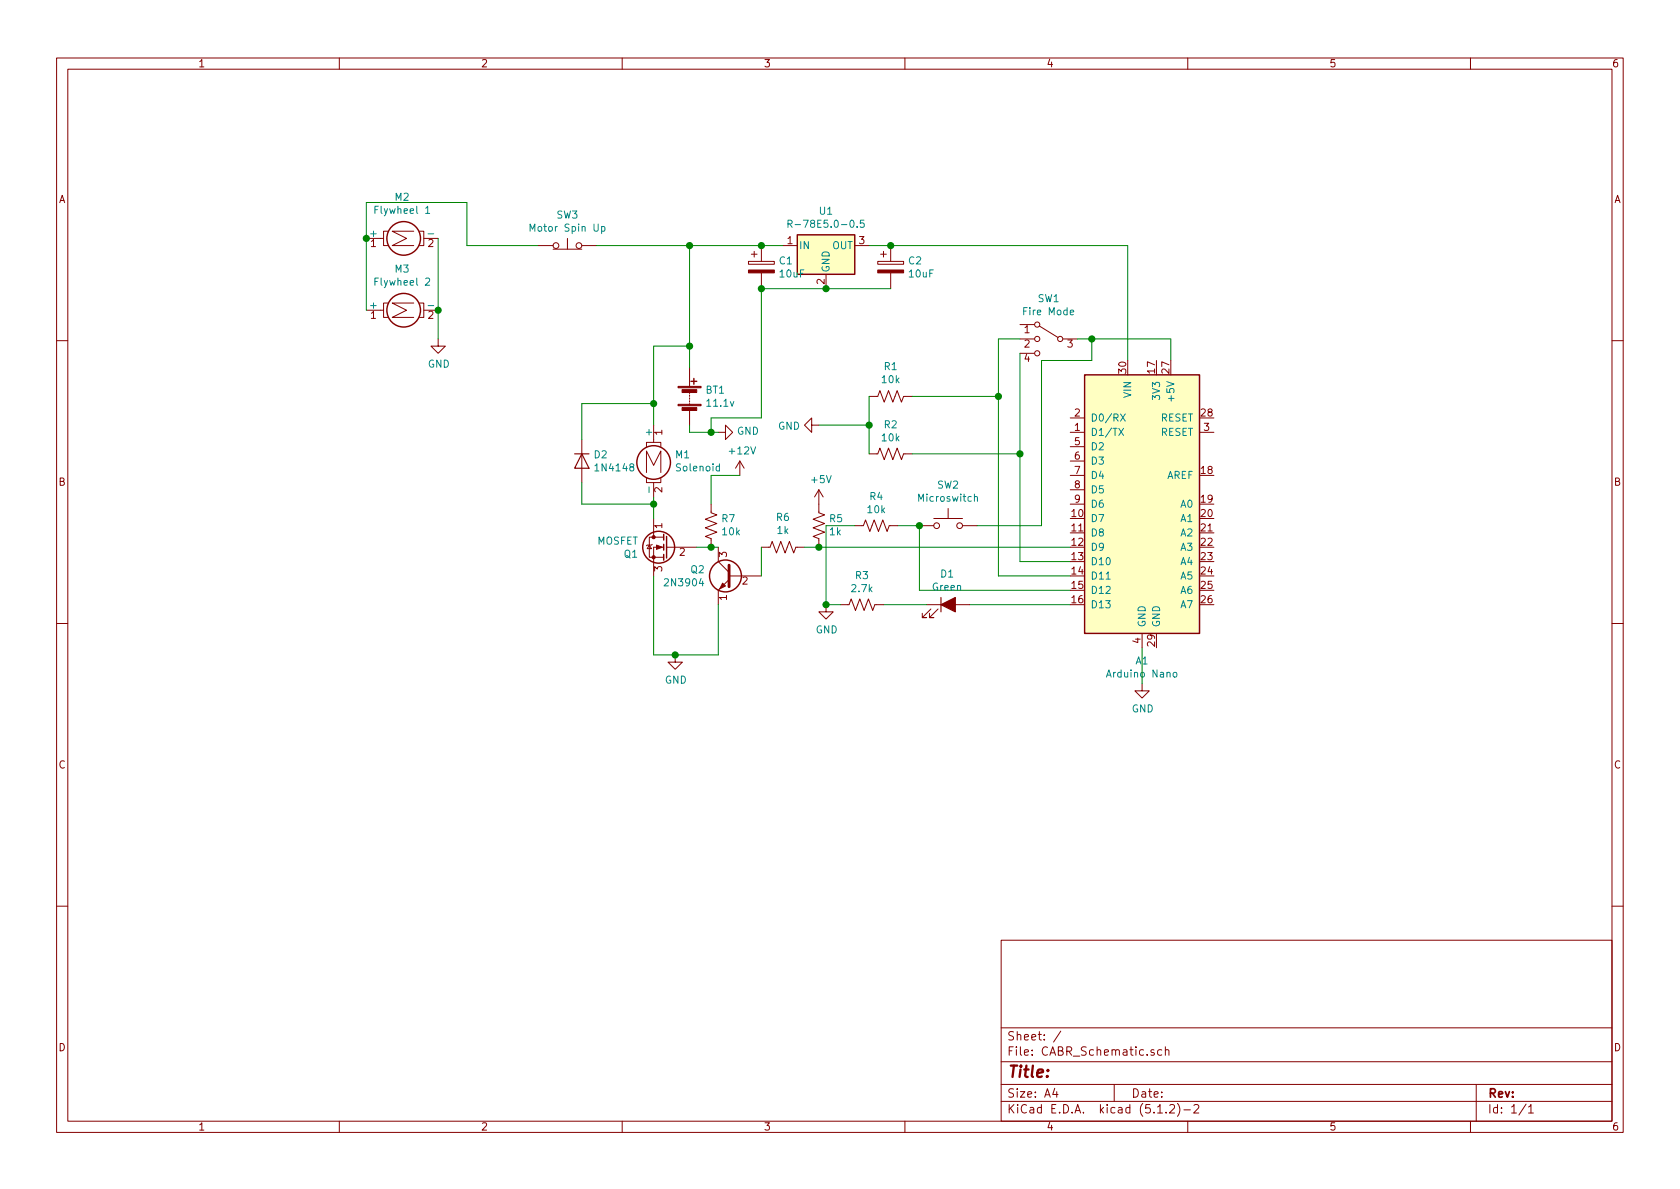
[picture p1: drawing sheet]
<svg xmlns="http://www.w3.org/2000/svg" width="297mm" height="210mm" viewBox="0 0 297 210" stroke-linecap="round" stroke-linejoin="round" font-family="sans-serif">
<g fill="none" stroke="#840000" stroke-width=".18">
<path d="M10 10.3h277v189.9h-277zM12 12.2h273v186.1h-273zM60 10.3v1.9M110 10.3v1.9M160 10.3v1.9M210 10.3v1.9M260 10.3v1.9M64.8 54.9h3M64.8 42.2h3M68.6 53.6h-.8v2.5h.8M68.6 40.9h-.8v2.5h.8M73.2 53.6h-3.9l2.6 1.3-2.6 1.2h3.9"/>
<path d="M73.2 40.9h-3.9l2.6 1.3-2.6 1.2h3.9M74.2 53.6h.7v2.5h-.7M74.2 40.9h.7v2.5h-.7M74.9 54.9h2.6M74.9 42.2h2.6M77.5 59.9v1.3h1.2l-1.2 1.3-1.3-1.3h1.3M95.2 43.4h2.6M97.8 44.1h5.1M100.3 42.2v1.9M102.9 43.4h2.5M132.3 46.2h4.6v.5h-4.6zM132.8 45h1.1"/>
<path d="M133.3 44.4v1.1M134.6 43.4v2.8M134.6 48.3v2.7M138.4 43.4h2.6M146 48.5v2.5M151.1 43.4h2.6M155.2 46.2h4.6v.5h-4.6zM155.7 45h1M156.2 44.4v1.1M157.5 43.4v2.8M157.5 48.3v2.7M180.3 57.4h2.6"/>
<path d="M180.3 59.9h2.6M183.8 57.7l3.3 2M188 59.9h2.5M10 60.2h2M102.9 77.7v7.6M114.3 79v-.8h2.5v.8M115.6 75.2v3M121.9 65v3.3M121.9 69.3v.3M121.9 69.8v.3M121.9 70.4v.2M121.9 70.9v.2"/>
<path d="M121.9 71.4v.2M121.9 72.6v2.6M127 76.4h1.3v-1.2l1.2 1.2-1.2 1.3v-1.3M143.5 75.2v-1.3l-1.3 1.3 1.3 1.2v-1.2h1.3M153.7 70.1h1.5l.4-1 .7 2 .8-2 .8 2 .7-2 .8 2 .4-1h1.5M180.3 62.5h2.6M189.2 76.4h2.6M189.2 73.9h2.6M189.2 79h2.6M212.1 76.4h2.5M285 60.2h2M114.3 84.6v.7h2.5v-.7"/>
<path d="M114.3 83.6v-3.8l1.3 2.5 1.2-2.5v3.8M114.8 96.4l.4 .6h-.8zM115.3 96.3l-.1 .1h-.8l-.1 .1M115.6 95h-.8v3.5h2.5M115.6 85.3v2.6M115.6 91.7v3.3M115.6 95h1.7M117.3 96.8h-1.7v5M117.9 96.8h.2M118.1 96.8h5.1M125.7 89.1v1.6l1 .4-2 .7 2 .8-2 .7 2 .8-2 .8 1 .3v1.6M127 96.8v2.5l1.9 1.9"/>
<path d="M130.8 81.5l-.8 1.3M130.8 81.5v2.6M130.8 81.5l.8 1.3M134.6 96.8h1.5l.4-1 .8 2 .7-2 .8 2 .8-2 .7 2 .4-1h1.5M144.8 86.6v4.1l1 .4-2 .7 2 .8-2 .7 2 .8-2 .8 1 .3v1.6M144.8 86.6l-.8 1.3M144.8 86.6l.7 1.3M151.1 93h1.6l.3-1.1 .8 2.1 .8-2.1 .7 2.1 .8-2.1 .7 2.1 .4-1h1.5M153.7 80.3h1.5l.4-1.1 .7 2.1 .8-2.1 .8 2.1 .7-2.1 .8 2.1 .4-1h1.5M162.6 93h2.5M165.1 91.7h5.1M167.6 89.9v1.8"/>
<path d="M170.2 93h2.5M189.2 81.5h2.6M189.2 84.1h2.6M189.2 86.6h2.6M189.2 89.1h2.6M10 110.3h2M119.4 115.8v1.3h1.2l-1.2 1.3-1.3-1.3h1.3M128.9 102.5l-1.9 1.9v2.5M128.9 101.8h5.7M146 106.9v1.3h1.3l-1.3 1.3-1.2-1.3h1.2M148.6 106.9h1.5l.4-1 .8 2 .7-2 .8 2 .7-2 .8 2 .4-1h1.5M163.8 106.9h7.6"/>
<path d="M164.6 107.7l-1.5 1.5h.7h-.7v-.7M165.9 107.7l-1.6 1.5h.8h-.8v-.7M201.9 112v2.5M285 110.3h2M201.9 120.9v1.3h1.3l-1.3 1.2-1.2-1.2h1.2M10 160.2h2M177 166.3h108v32h-108zM285 160.2h2M60 198.3v1.9M110 198.3v1.9M160 198.3v1.9M177 194.8h108"/>
<path d="M177 191.8h108M177 187.8h108M177 181.8h108M186.5 192.5l-.4 1h1M186.8 193v1M187.6 182.3l-1.3 2M197 191.8v3M204 185.7l-.3-.1-.2 .2 .1 .2 .4 .2v.3h-.5M204.7 196.8h.8M205.4 185.7l-.4-.1-.3 .3v.6l.3 .1 .4-.1M206 185.7l.2-.1 .4 .1 .1 .9M206 185.1v1.5"/>
<path d="M206.2 196.7v.1M206.8 195.5l.2-.2h.4l.2 .2 .1 .3-.1 .2-.8 .8h.9M208.2 195.1a1.71 1.71 0 0 1 0 2.3M209.3 196.3h1.2M210 198.3v1.9M211.1 195.5l.2-.2h.4l.3 .5-1 1h1M260 198.3v1.9M261 191.8v6.5M269.8 195.2l-1.2 2M270.3 195.8l.4-.5v1.5M270.3 196.8h.8"/>
<circle cx="98.3" cy="43.4" r=".51"/>
<circle cx="102.4" cy="43.4" r=".51"/>
<circle cx="183.4" cy="59.9" r=".46"/>
<circle cx="183.4" cy="57.4" r=".46"/>
<circle cx="187.5" cy="59.9" r=".46"/>
<circle cx="183.4" cy="62.5" r=".46"/>
<circle cx="165.6" cy="93" r=".51"/>
<circle cx="169.7" cy="93" r=".51"/>
</g>
<g fill="#840000" stroke="#840000" stroke-width=".18">
<path d="M119.9 71.5h4.1v.2h-4.1z"/>
<path d="M119.9 68.3h4.1v.3h-4.1z"/>
<path d="M120.6 72.1h2.6v.5h-2.6z"/>
<path d="M120.6 68.9h2.6v.5h-2.6z"/>
<path d="M155.2 47.7h4.6v.6h-4.6z"/>
<path d="M132.3 47.7h4.6v.6h-4.6z"/>
<path d="M116.1 96.4l1 .4-1 .3z"/>
<path d="M127.8 103.1l.5 .5-1 .5z"/>
<circle cx="115.6" cy="98.5" r=".28"/>
<circle cx="115.6" cy="95" r=".28"/>
</g>
<g fill="none" stroke="#840000" stroke-width=".25">
<path d="M141 41.5h10.1v7h-10.1zM122.2 67.4h1M122.7 66.9v1M191.8 66.3h20.3v45.7h-20.3zM117.3 94.5v1M117.3 96.3v1M117.3 98v1.1M117.9 94.9v3.8"/>
<circle cx="71.4" cy="42.2" r="2.97"/>
<circle cx="71.4" cy="54.9" r="2.97"/>
<circle cx="115.6" cy="81.8" r="2.97"/>
<circle cx="116.5" cy="96.8" r="2.82"/>
<circle cx="128.3" cy="101.8" r="2.82"/>
</g>
<g fill="#ffffc2" stroke="#ffffc2" stroke-width=".18">
<path d="M141 41.5h10.1v7h-10.1z"/>
<path d="M191.8 66.3h20.3v45.7h-20.3z"/>
</g>
<g fill="none" stroke="#008484" stroke-width=".18">
<path d="M75.3 36.8l.3-.3v1.2M75.3 37.7h.7M139.3 39.6l.6-.1 .2-.1-.1-.3-.2-.2h-.5v1.3M139.6 39.6l.5 .6M152.8 38.9h-.7v.6l.2-.1 .5 .1v.6l-.2 .1-.5-.1M75.3 49.3l.4-.1 .3 .3-.1 .2-.7 .7h.8M93.7 40.9v-1.3l.5 .9 .4-.9v1.3M106.4 40.1h.3l.3 .2-.1 .5h-.5M106.4 40.1v1.2M189.2 55.2l.6-.1v-.2l-.4-.1-.2 .2 .1 .6h.5M197.8 75.7l.9 1.3M198.1 73.2l.9 1.3"/>
<path d="M198.7 75.7l-.9 1.3M199 73.2l-.9 1.3M127.2 82.5l-.4-.1-.2 .3 .1 .5h.5M127.2 82v1.3M172.3 87.9l.2-.1 .3 .1v.7M172.3 87.4v1.2M207.5 118.9h.3l.2 .1v.7h-.3l-.3-.2z"/>
</g>
<g fill="none" stroke="#008400" stroke-width=".18">
<path d="M77.5 42.2v17.7M95.2 43.4h-12.7v-7.6h-17.7v19.1M105.4 43.4h33M121.9 43.4v21.6M153.7 43.4h45.7v20.3M157.5 51h-22.9v22.9h-8.9v2.5M180.3 59.9h-3.8v41.9h12.7M190.5 59.9h16.5v3.8M193 59.9v3.8h-8.9v29.3h-11.4M115.6 71.4h-12.7v6.3M121.9 75.2v1.2h5.1M121.9 61.2h-6.3v14"/>
<path d="M144.8 75.2h8.9M153.7 70.1v10.2M161.3 70.1h15.2M180.3 62.5v36.8h8.9M102.9 85.3v3.8h12.7M115.6 87.9v3.8M123.2 96.8h3.8M130.8 84.1h-5.1v5M134.6 96.8v5M142.2 96.8h47M151.1 93h-5.1v13.9h2.6M158.7 93h3.9v11.4h26.6"/>
<path d="M161.3 80.3h19M115.6 101.8v14h11.4v-8.9M156.2 106.9h7.6M171.4 106.9h17.8M201.9 114.5v6.4"/>
</g>
<g fill="#008400" stroke="#008400" stroke-width=".25">
<circle cx="146.1" cy="51" r=".51"/>
<circle cx="134.6" cy="43.4" r=".51"/>
<circle cx="157.5" cy="43.4" r=".51"/>
<circle cx="176.5" cy="70.1" r=".51"/>
<circle cx="180.3" cy="80.3" r=".51"/>
<circle cx="153.7" cy="75.2" r=".51"/>
<circle cx="162.6" cy="93" r=".51"/>
<circle cx="193" cy="59.9" r=".51"/>
<circle cx="121.9" cy="61.2" r=".51"/>
<circle cx="64.8" cy="42.2" r=".51"/>
<circle cx="121.9" cy="43.4" r=".51"/>
<circle cx="77.5" cy="54.9" r=".51"/>
<circle cx="146.1" cy="106.9" r=".51"/>
<circle cx="134.6" cy="51" r=".51"/>
<circle cx="125.7" cy="76.4" r=".51"/>
<circle cx="119.4" cy="115.8" r=".51"/>
<circle cx="125.7" cy="96.8" r=".51"/>
<circle cx="144.8" cy="96.8" r=".51"/>
<circle cx="115.6" cy="71.4" r=".51"/>
<circle cx="115.6" cy="89.1" r=".51"/>
</g>
<path d="M101.6 80.3h2.5M102.9 80.3l1.2 2.5h-2.5zM166.4 105.7v2.5" fill="none" stroke="#840000" stroke-width=".2"/>
<path d="M166.4 106.9l2.5-1.2v2.5z" fill="#840000" stroke="#840000" stroke-width=".2"/>
<path d="M128.9 99.9v3.9" fill="none" stroke="#840000" stroke-width=".51"/>
<text font-size="2.8" fill="#840000" x="178" y="190.5">Title:</text>
<g font-size="2.1" fill="#840000">
<text x="178" y="184">Sheet: /</text>
<text x="178" y="186.7">File: CABR_Schematic.sch</text>
<text x="178" y="196.9">KiCad E.D.A. kicad (5.1.2)-2</text>
<text x="178" y="194.1">Size: A4</text>
<text x="200" y="194.1">Date:</text>
<text x="263" y="194.1">Rev:</text>
<text x="263" y="196.9">Id: 1/1</text>
</g>
<g font-size="1.8" fill="#840000">
<text x="35" y="11.9">1</text>
<text x="85" y="11.9">2</text>
<text x="135" y="11.9">3</text>
<text x="185" y="11.9">4</text>
<text x="235" y="11.9">5</text>
<text x="285" y="11.9">6</text>
<text x="10.4" y="35.9">A</text>
<text x="285.4" y="35.9">A</text>
<text x="65.6" y="43.7">1</text>
<text x="75.7" y="43.7">2</text>
<text x="139.2" y="43.2">1</text>
<text x="151.9" y="43.2">3</text>
<text x="145.8" y="50.3" transform="rotate(-90 145.8 50.3)">2</text>
<text x="65.6" y="56.4">1</text>
<text x="75.7" y="56.4">2</text>
<text x="181.1" y="58.9">1</text>
<text x="181.1" y="61.5">2</text>
<text x="181.1" y="64">4</text>
<text x="188.7" y="61.5">3</text>
<text x="199.1" y="66" transform="rotate(-90 199.1 66)">30</text>
<text x="204.2" y="66" transform="rotate(-90 204.2 66)">17</text>
<text x="206.8" y="66" transform="rotate(-90 206.8 66)">27</text>
<text x="117.1" y="76.9" transform="rotate(-90 117.1 76.9)">1</text>
<text x="190" y="76.2">1</text>
<text x="190" y="73.7">2</text>
<text x="212.4" y="73.7">28</text>
<text x="212.9" y="76.2">3</text>
<text x="190" y="78.7">5</text>
<text x="190" y="81.3">6</text>
<text x="190" y="83.8">7</text>
<text x="212.4" y="83.8">18</text>
<text x="10.4" y="85.9">B</text>
<text x="117.1" y="87.1" transform="rotate(-90 117.1 87.1)">2</text>
<text x="190" y="86.4">8</text>
<text x="190" y="88.9">9</text>
<text x="212.4" y="88.9">19</text>
<text x="285.4" y="85.9">B</text>
<text x="117.1" y="93.4" transform="rotate(-90 117.1 93.4)">1</text>
<text x="189.5" y="91.4">10</text>
<text x="189.5" y="94">11</text>
<text x="212.4" y="91.4">20</text>
<text x="212.4" y="94">21</text>
<text x="117.1" y="101.1" transform="rotate(-90 117.1 101.1)">3</text>
<text x="120.2" y="98.3">2</text>
<text x="128.5" y="98.5" transform="rotate(-90 128.5 98.5)">3</text>
<text x="189.5" y="96.5">12</text>
<text x="189.5" y="99.1">13</text>
<text x="189.5" y="101.6">14</text>
<text x="212.4" y="96.5">22</text>
<text x="212.4" y="99.1">23</text>
<text x="212.4" y="101.6">24</text>
<text x="128.5" y="106.1" transform="rotate(-90 128.5 106.1)">1</text>
<text x="131.3" y="103.4">2</text>
<text x="189.5" y="104.1">15</text>
<text x="189.5" y="106.7">16</text>
<text x="212.4" y="104.1">25</text>
<text x="212.4" y="106.7">26</text>
<text x="201.7" y="113.8" transform="rotate(-90 201.7 113.8)">4</text>
<text x="204.2" y="114.2" transform="rotate(-90 204.2 114.2)">29</text>
<text x="10.4" y="135.9">C</text>
<text x="285.4" y="135.9">C</text>
<text x="10.4" y="185.9">D</text>
<text x="285.4" y="185.9">D</text>
<text x="35" y="199.9">1</text>
<text x="85" y="199.9">2</text>
<text x="135" y="199.9">3</text>
<text x="185" y="199.9">4</text>
<text x="235" y="199.9">5</text>
<text x="285" y="199.9">6</text>
</g>
<g font-size="1.8" fill="#008484">
<text x="69.9" y="35.5">M2</text>
<text x="65.5" y="41.9">+</text>
<text x="66.6" y="37.8">Flywheel 1</text>
<text x="75.9" y="41.9">-</text>
<text x="94.3" y="41">Motor Spin Up</text>
<text x="98.4" y="38.7">SW3</text>
<text x="140.8" y="40.3">R-78E5.0-0.5</text>
<text x="144.9" y="38">U1</text>
<text x="137.8" y="46.8">C1</text>
<text x="141.2" y="44.1">IN</text>
<text x="147.1" y="44.1">OUT</text>
<text x="160.7" y="46.8">C2</text>
<text x="66.6" y="50.5">Flywheel 2</text>
<text x="69.9" y="48.2">M3</text>
<text x="137.9" y="49.1">10uF</text>
<text x="146.7" y="48.3" transform="rotate(-90 146.7 48.3)">GND</text>
<text x="160.8" y="49.1">10uF</text>
<text x="183.5" y="53.4">SW1</text>
<text x="65.5" y="54.6">+</text>
<text x="75.9" y="54.6">-</text>
<text x="181.2" y="55.7">Fire Mode</text>
<text x="75.6" y="65">GND</text>
<text x="156.4" y="65.5">R1</text>
<text x="124.8" y="69.6">BT1</text>
<text x="125.1" y="71.9">11.1v</text>
<text x="156" y="67.8">10k</text>
<text x="200" y="70.3" transform="rotate(-90 200 70.3)">VIN</text>
<text x="205.1" y="70.5" transform="rotate(-90 205.1 70.5)">3V3</text>
<text x="207.6" y="70.5" transform="rotate(-90 207.6 70.5)">+5V</text>
<text x="115.3" y="77" transform="rotate(-90 115.3 77)">+</text>
<text x="130.3" y="76.9">GND</text>
<text x="137.6" y="76">GND</text>
<text x="156.4" y="75.7">R2</text>
<text x="192.8" y="77.1">D1/TX</text>
<text x="192.8" y="74.5">D0/RX</text>
<text x="205.2" y="74.5">RESET</text>
<text x="205.2" y="77.1">RESET</text>
<text x="105.1" y="81">D2</text>
<text x="105.5" y="83.4">1N4148</text>
<text x="119.5" y="81">M1</text>
<text x="119.7" y="83.4">Solenoid</text>
<text x="129.1" y="80.4">+12V</text>
<text x="156" y="78">10k</text>
<text x="192.8" y="79.6">D2</text>
<text x="192.8" y="82.2">D3</text>
<text x="115.3" y="86.9" transform="rotate(-90 115.3 86.9)">-</text>
<text x="143.6" y="85.4">+5V</text>
<text x="153.8" y="88.4">R4</text>
<text x="162.5" y="88.7">Microswitch</text>
<text x="165.7" y="86.4">SW2</text>
<text x="192.8" y="84.7">D4</text>
<text x="192.8" y="87.2">D5</text>
<text x="192.8" y="89.8">D6</text>
<text x="206.2" y="84.7">AREF</text>
<text x="208.8" y="89.8">A0</text>
<text x="127.7" y="92.3">R7</text>
<text x="127.8" y="94.7">10k</text>
<text x="137.3" y="92.1">R6</text>
<text x="137.5" y="94.4">1k</text>
<text x="146.7" y="92.3">R5</text>
<text x="146.7" y="94.7">1k</text>
<text x="153.5" y="90.7">10k</text>
<text x="192.8" y="92.3">D7</text>
<text x="192.8" y="94.9">D8</text>
<text x="208.8" y="92.3">A1</text>
<text x="208.8" y="94.9">A2</text>
<text x="105.5" y="96.3">MOSFET</text>
<text x="110.4" y="98.6">Q1</text>
<text x="122.2" y="101.4">Q2</text>
<text x="192.8" y="97.4">D9</text>
<text x="192.8" y="99.9">D10</text>
<text x="208.8" y="97.4">A3</text>
<text x="208.8" y="99.9">A4</text>
<text x="117.8" y="103.7">2N3904</text>
<text x="150.7" y="104.7">2.7k</text>
<text x="151.3" y="102.4">R3</text>
<text x="164.9" y="104.4">Green</text>
<text x="166.3" y="102.1">D1</text>
<text x="192.8" y="102.5">D11</text>
<text x="192.8" y="105">D12</text>
<text x="192.8" y="107.6">D13</text>
<text x="208.8" y="102.5">A5</text>
<text x="208.8" y="105">A6</text>
<text x="208.8" y="107.6">A7</text>
<text x="144.2" y="112">GND</text>
<text x="202.6" y="111" transform="rotate(-90 202.6 111)">GND</text>
<text x="205.1" y="111" transform="rotate(-90 205.1 111)">GND</text>
<text x="196.1" y="119.8">Arduino Nano</text>
<text x="200.8" y="117.5">A1</text>
<text x="117.6" y="120.9">GND</text>
<text x="200.1" y="126">GND</text>
</g>
</svg>
